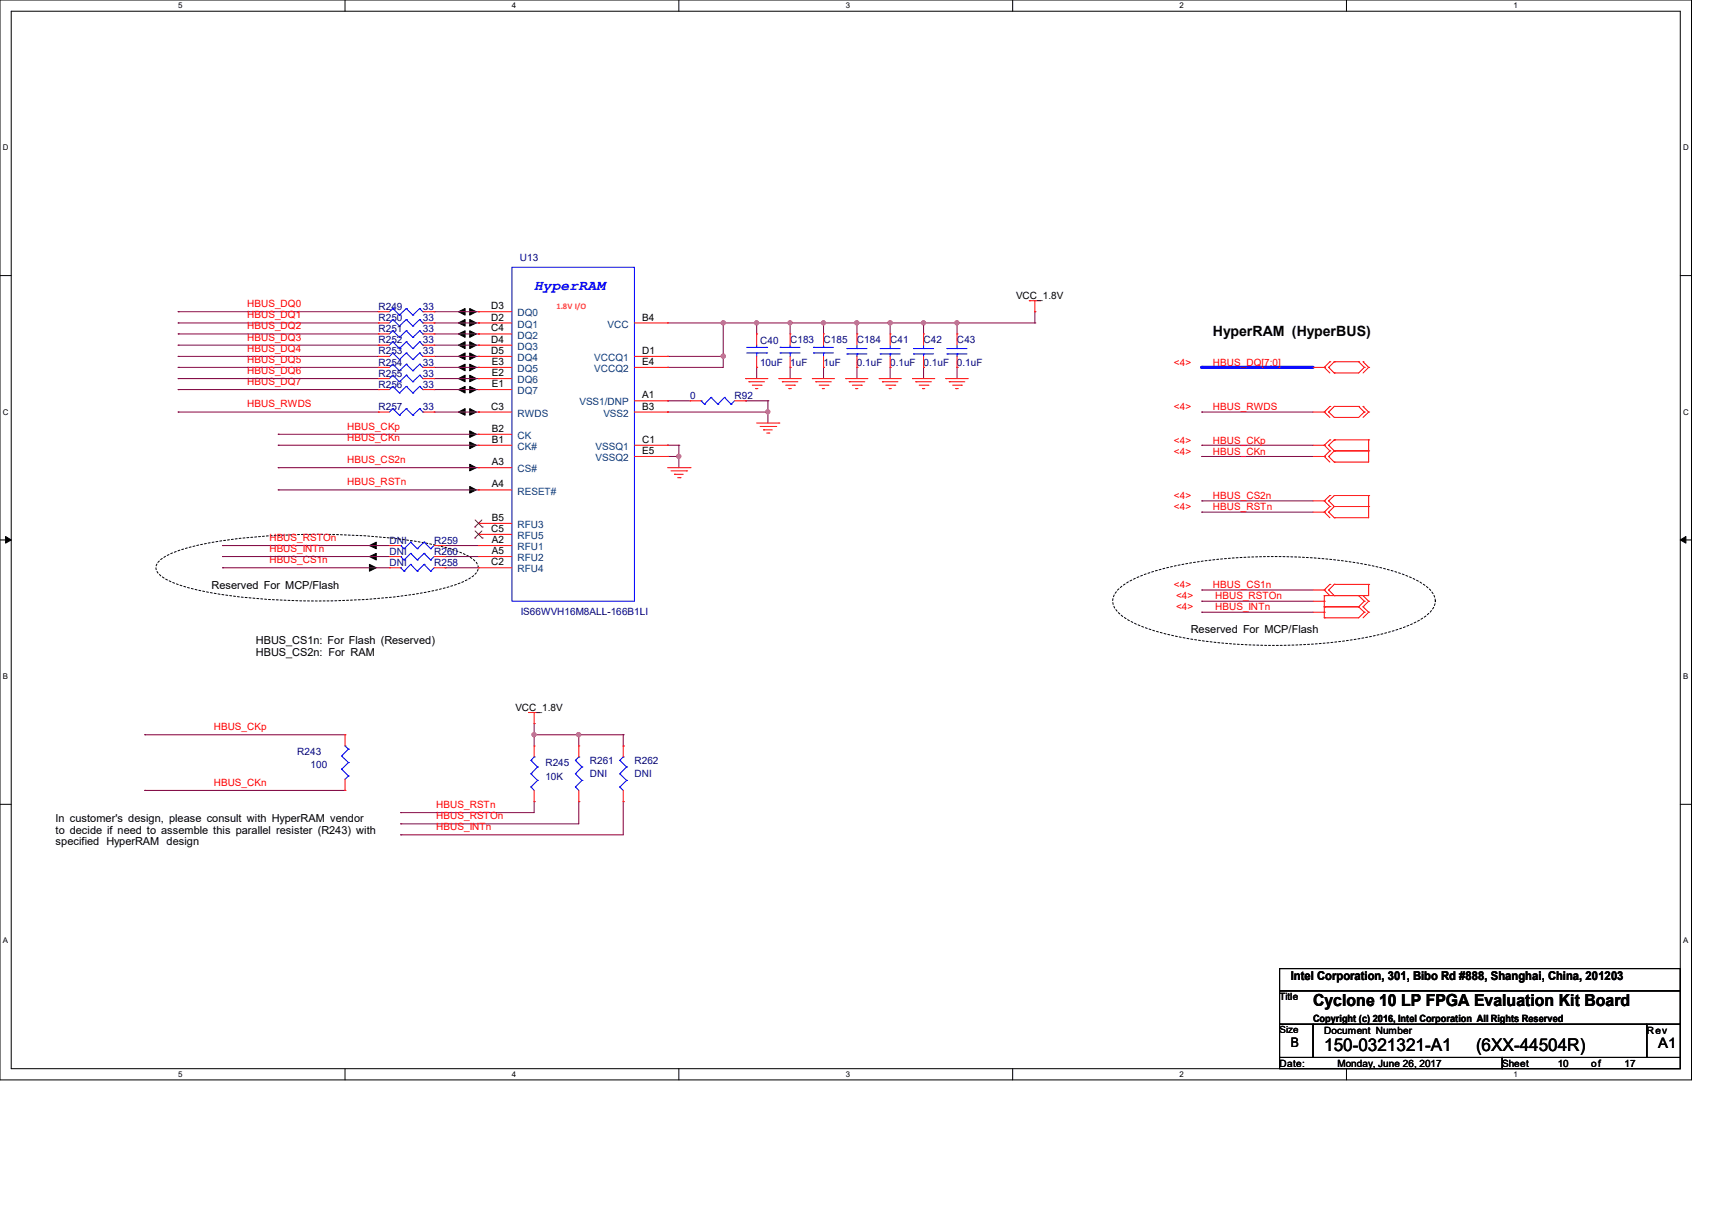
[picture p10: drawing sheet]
<svg xmlns="http://www.w3.org/2000/svg" width="297mm" height="210mm" viewBox="0 0 297 210" stroke-linecap="round" stroke-linejoin="round" font-family="sans-serif">
<path d="M0 0h293.5v187.3h-293.5zM1.9 1.9h289.6v183.4h-289.6z" fill="none" stroke="#000" stroke-width=".17"/>
<g fill="#fff">
<path d="M30.9 .2h.8v1.5h-.8z"/>
<path d="M30.9 185.5h.8v1.6h-.8z"/>
</g>
<path d="M59.9 0v1.9M59.9 185.3v2" fill="none" stroke="#000" stroke-width=".17"/>
<g fill="#fff">
<path d="M88.8 .2h.8v1.5h-.8z"/>
<path d="M88.8 185.5h.8v1.6h-.8z"/>
</g>
<path d="M117.8 0v1.9M117.8 185.3v2" fill="none" stroke="#000" stroke-width=".17"/>
<g fill="#fff">
<path d="M146.7 .2h.8v1.5h-.8z"/>
<path d="M146.7 185.5h.8v1.6h-.8z"/>
</g>
<path d="M175.7 0v1.9M175.7 185.3v2" fill="none" stroke="#000" stroke-width=".17"/>
<g fill="#fff">
<path d="M204.6 .2h.8v1.5h-.8z"/>
<path d="M204.6 185.5h.8v1.6h-.8z"/>
</g>
<path d="M233.6 0v1.9M233.6 185.3v2" fill="none" stroke="#000" stroke-width=".17"/>
<g fill="#fff">
<path d="M262.6 .2h.7v1.5h-.7z"/>
<path d="M262.6 185.5h.7v1.6h-.7z"/>
<path d="M.5 24.8h1v1.6h-1z"/>
<path d="M292 24.8h1v1.6h-1z"/>
<path d="M.5 70.7h1v1.5h-1z"/>
<path d="M292 70.7h1v1.5h-1z"/>
</g>
<path d="M0 47.8h1.9M291.5 47.8h2" fill="none" stroke="#000" stroke-width=".17"/>
<g fill="#fff">
<path d="M.5 116.5h.9v1.6h-.9z"/>
<path d="M292 116.5h.9v1.6h-.9z"/>
</g>
<path d="M0 93.6h1.9M291.5 93.6h2" fill="none" stroke="#000" stroke-width=".17"/>
<path d="M1 93l.9 .6-.9 .6zM291.5 93.6l1-.6v1.2z" fill="#000" stroke="#000" stroke-width=".17"/>
<g fill="#fff">
<path d="M.5 162.4h.9v1.5h-.9z"/>
<path d="M292 162.4h.9v1.5h-.9z"/>
</g>
<path d="M0 139.5h1.9M291.5 139.5h2" fill="none" stroke="#000" stroke-width=".17"/>
<g fill="#000" stroke="#000" stroke-width=".17">
<path d="M79.5 54.1l1.2-.6v1.2z" fill-rule="evenodd"/>
<path d="M79.5 56l1.2-.6v1.2z" fill-rule="evenodd"/>
<path d="M79.5 57.9l1.2-.5v1.1z" fill-rule="evenodd"/>
<path d="M81.5 53.5l1.1 .6-1.1 .6z" fill-rule="evenodd"/>
<path d="M81.5 55.4l1.1 .6-1.1 .6z" fill-rule="evenodd"/>
<path d="M81.5 57.4l1.1 .5-1.1 .6z" fill-rule="evenodd"/>
<path d="M79.5 59.9l1.2-.6v1.2z" fill-rule="evenodd"/>
<path d="M79.5 61.8l1.2-.6v1.2z" fill-rule="evenodd"/>
<path d="M79.5 63.7l1.2-.5v1.1z" fill-rule="evenodd"/>
<path d="M79.5 65.7l1.2-.6v1.1z" fill-rule="evenodd"/>
<path d="M79.5 67.6l1.2-.6v1.2z" fill-rule="evenodd"/>
<path d="M79.5 71.5l1.2-.6v1.1z" fill-rule="evenodd"/>
<path d="M81.5 59.3l1.1 .6-1.1 .6z" fill-rule="evenodd"/>
<path d="M81.5 61.2l1.1 .6-1.1 .6z" fill-rule="evenodd"/>
<path d="M81.5 63.2l1.1 .5-1.1 .6z" fill-rule="evenodd"/>
<path d="M81.5 65.1l1.1 .6-1.1 .5z" fill-rule="evenodd"/>
<path d="M81.5 67l1.1 .6-1.1 .6z" fill-rule="evenodd"/>
<path d="M81.5 74.7l1.1 .6-1.1 .6z" fill-rule="evenodd"/>
<path d="M81.5 76.7l1.1 .5-1.1 .6z" fill-rule="evenodd"/>
<path d="M81.5 70.9l1.1 .6-1.1 .5z" fill-rule="evenodd"/>
<path d="M64.1 97.9l1.2 .6-1.2 .6z" fill-rule="evenodd"/>
<path d="M64.1 94.6l1.2-.6v1.2z" fill-rule="evenodd"/>
<path d="M64.1 96.5l1.2-.5v1.1z" fill-rule="evenodd"/>
<path d="M81.5 84.4l1.1 .6-1.1 .5z" fill-rule="evenodd"/>
<path d="M81.5 80.5l1.1 .6-1.1 .6z" fill-rule="evenodd"/>
</g>
<path d="M27.6 97.3a14.7 14.7 0 0 1 6.8-2.8 115.8 115.8 0 0 1 35.4-1l2.1 .3a32.1 32.1 0 0 1 9.1 2.5 2.89 2.89 0 0 1 2 2.1 2.89 2.89 0 0 1-2 2.2 42.3 42.3 0 0 1-13.4 3 115.8 115.8 0 0 1-33.2-1.3 14.7 14.7 0 0 1-6.8-2.8 1.45 1.45 0 0 1 0-2.2zM194 102.2a17 17 0 0 1 7.2-3.4 88.9 88.9 0 0 1 33.9-1.2 36.1 36.1 0 0 1 11.2 3.3 4.6 4.6 0 0 1 2.7 3.3 3.5 3.5 0 0 1-1.7 2.7 25.5 25.5 0 0 1-10.1 3.6 91.7 91.7 0 0 1-34.2-.4 23.4 23.4 0 0 1-8.2-3.2 3.2 3.2 0 0 1-1.6-3.4l.3-.7z" fill="none" stroke="#000" stroke-width=".17" stroke-dasharray=".3 .3"/>
<g fill="none" stroke="#800040" stroke-width=".17">
<path d="M115.8 56h9.7M125.5 56h.1M125.5 56v7.7h-9.7M48.3 75.3h.1M48.3 77.2h.1M48.3 75.3h34.7M48.3 77.2h34.7M115.8 77.2h.1M115.8 79.2h.1M115.8 71.5h.1M115.8 69.5h.1M115.8 61.8h.1"/>
<path d="M115.8 63.7h.1M115.8 77.2h2M115.8 79.2h2M115.8 71.5h17.4M115.8 69.5h3.9M115.8 61.8h9.7M117.8 77.2h.1M117.8 79.2h.1M117.8 77.2v3.9M125.5 61.8h.1M129.4 69.5h.1M129.4 69.5h3.8"/>
<path d="M133.2 69.5h.1M133.2 71.5h.1M133.2 69.5v3.9M48.3 81.1h.1M48.3 85h.1M48.3 81.1h34.7M48.3 85h34.7"/>
</g>
<g fill="#f0f" stroke="#f0f" stroke-width=".17">
<circle cx="117.7" cy="79.1" r=".36"/>
<circle cx="133.2" cy="71.4" r=".36"/>
<circle cx="125.5" cy="56" r=".37"/>
<circle cx="125.5" cy="61.8" r=".37"/>
</g>
<path d="M208.5 63.7h19.3" fill="none" stroke="#00f" stroke-width=".55"/>
<circle cx="208.5" cy="63.7" r=".28" fill="#00f"/>
<g fill="none" stroke="#800040" stroke-width=".17">
<path d="M30.9 59.9h.1M30.9 54.1h.1M30.9 56h.1M30.9 57.9h.1M30.9 56h34.8M30.9 59.9h34.8M30.9 54.1h34.8M30.9 57.9h34.8M75.3 56h7.7M75.3 59.9h7.7M75.3 54.1h7.7M75.3 57.9h7.7"/>
<path d="M83 54.1h.1M83 56h.1M83 57.9h.1M83 59.9h.1M125.5 56h54M131.3 56h.1M131.3 56v1.9M137.1 56h.1M137.1 56v1.9M142.9 56h.1M142.9 56v1.9M148.7 56h.1"/>
<path d="M148.7 56v1.9M154.4 56h.1M154.4 56v1.9M160.2 56h.1M160.2 56v1.9M166 56h.1M166 56v1.9M179.5 56h.1M179.5 54.1h.1M179.5 54.1v1.9M30.9 61.8h.1M30.9 63.7h.1"/>
<path d="M30.9 67.6h.1M30.9 65.7h.1M30.9 71.5h.1M30.9 71.5h34.8M30.9 61.8h34.8M30.9 63.7h34.8M30.9 67.6h34.8M30.9 65.7h34.8M75.3 71.5h7.7M75.3 61.8h7.7M75.3 63.7h7.7M75.3 67.6h7.7"/>
<path d="M75.3 65.7h7.7M83 61.8h.1M83 63.7h.1M83 65.7h.1M83 67.6h.1M83 71.5h.1M131.3 63.7h.1M131.3 63.7v2M137.1 63.7h.1M137.1 63.7v2M142.9 63.7h.1M142.9 63.7v2"/>
<path d="M148.7 63.7h.1M148.7 63.7v2M154.4 63.7h.1M154.4 63.7v2M160.2 63.7h.1M160.2 63.7v2M166 63.7h.1M166 63.7v2M208.5 77.2h.1M208.5 79.2h.1M208.5 71.5h.1M208.5 77.2h19.3"/>
<path d="M208.5 79.2h19.3M208.5 71.5h19.3M38.6 98.5h.1M38.6 94.6h.1M38.6 96.5h.1M38.6 98.5h29M38.6 94.6h29M38.6 96.5h29M77.2 98.5h.1M77.2 94.6h.1M77.2 96.5h.1M77.2 98.5h5.8"/>
<path d="M77.2 94.6h5.8M77.2 96.5h5.8M208.5 86.9h.1M208.5 88.8h.1M208.5 86.9h19.3M208.5 88.8h19.3M208.5 102.3h.1M208.5 104.3h.1M208.5 106.2h.1M208.5 102.3h19.3M208.5 104.3h19.3M208.5 106.2h19.3"/>
<path d="M25.1 127.4h.1M25.1 137.1h.1M25.1 127.4h34.8M25.1 137.1h34.8M92.7 125.5h.1M92.7 139h.1M92.7 127.4h.1M92.7 127.4h15.4M92.7 139v1.9h-23.2M92.7 125.5v3.9M100.4 139h.1M100.4 127.4h.1"/>
<path d="M100.4 139v3.9h-30.9M100.4 127.4v2M108.1 139h.1M108.1 127.4h.1M108.1 129.4h.1M108.1 139v5.8h-38.6M108.1 127.4v2M69.5 140.9h.1M69.5 142.9h.1M69.5 144.8h.1"/>
</g>
<g fill="#f0f" stroke="#f0f" stroke-width=".17">
<circle cx="131.3" cy="56" r=".36"/>
<circle cx="154.4" cy="56" r=".37"/>
<circle cx="160.2" cy="56" r=".36"/>
<circle cx="166" cy="56" r=".36"/>
<circle cx="100.4" cy="127.4" r=".37"/>
<circle cx="92.6" cy="127.4" r=".36"/>
<circle cx="137.1" cy="56" r=".36"/>
<circle cx="142.9" cy="56" r=".36"/>
<circle cx="148.6" cy="56" r=".37"/>
<circle cx="117.7" cy="79.1" r=".36"/>
<circle cx="133.2" cy="71.4" r=".36"/>
<circle cx="125.5" cy="56" r=".37"/>
<circle cx="125.5" cy="61.8" r=".37"/>
</g>
<g fill="none" stroke="#f00" stroke-width=".17">
<path d="M65.7 56h.1M65.7 57.9h.1M65.7 59.9h.1M65.7 54.1h.1M65.7 56h1.9M65.7 57.9h1.9M65.7 54.1h1.9M65.7 59.9h1.9M73.4 56h1.9M73.4 57.9h1.9M73.4 54.1h1.9M73.4 59.9h1.9"/>
<path d="M75.3 56h.1M75.3 57.9h.1M75.3 59.9h.1M75.3 54.1h.1M83 57.9h.1M83 56h.1M83 54.1h.1M83 59.9h.1M83 56h5.8M83 57.9h5.8M83 54.1h5.8M83 59.9h5.8"/>
<path d="M110.1 56h5.7M115.8 56h.1M131.3 57.9h.1M131.3 57.9v2M137.1 57.9h.1M137.1 57.9v2M142.9 57.9h.1M142.9 57.9v2M148.7 57.9h.1M148.7 57.9v2M154.4 57.9h.1M154.4 57.9v2"/>
<path d="M160.2 57.9h.1M160.2 57.9v2M166 57.9h.1M166 57.9v2M178.6 52.2h.1M178.6 52.2h1.9M179.5 54.1h.1M179.5 52.2v1.9M65.7 67.6h.1M65.7 61.8h.1M65.7 71.5h.1M65.7 63.7h.1"/>
<path d="M65.7 65.7h.1M65.7 65.7h1.9M65.7 63.7h1.9M65.7 71.5h1.9M65.7 61.8h1.9M65.7 67.6h1.9M73.4 65.7h1.9M73.4 63.7h1.9M73.4 71.5h1.9M73.4 61.8h1.9M73.4 67.6h1.9M75.3 67.6h.1"/>
<path d="M75.3 61.8h.1M75.3 71.5h.1M75.3 63.7h.1M75.3 65.7h.1M83 77.2h.1M83 75.3h.1M83 71.5h.1M83 61.8h.1M83 67.6h.1M83 65.7h.1M83 63.7h.1M83 65.7h5.8"/>
<path d="M83 63.7h5.8M83 77.2h5.8M83 71.5h5.8M83 75.3h5.8M83 61.8h5.8M83 67.6h5.8M110.1 63.7h5.7M110.1 77.2h5.7M110.1 79.2h5.7M110.1 71.5h5.7M110.1 69.5h5.7M110.1 61.8h5.7"/>
<path d="M115.8 69.5h.1M115.8 71.5h.1M115.8 77.2h.1M115.8 61.8h.1M115.8 63.7h.1M115.8 79.2h.1M119.7 69.5h.1M119.7 69.5h1.9M127.4 69.5h2M129.4 65.7h.1M129.4 69.5h.1M129.4 65.7h3.8"/>
<path d="M129.9 66.2h.1M129.9 66.2h2.7M130.5 66.8h1.5M131.1 67.4h.1M131.1 67.4h.4M131.3 63.7h.1M131.3 73.4h3.8M131.3 61.8v1.9M131.9 74h2.7M132 66.8h.1M132.5 74.5h.1M132.5 74.5h1.5"/>
<path d="M133 75.1h.4M133.4 75.1h.1M134.6 74h.1M135.1 73.4h.1M135.1 65.7h.1M135.1 65.7h3.9M135.7 66.2h.1M135.7 66.2h2.7M136.3 66.8h1.5M136.9 67.4h.1M136.9 67.4h.4M137.1 63.7h.1"/>
<path d="M137.1 61.8v1.9M137.8 66.8h.1M140.9 65.7h.1M140.9 65.7h3.9M141.5 66.2h.1M141.5 66.2h2.7M142.1 66.8h1.5M142.7 67.4h.1M142.7 67.4h.3M142.9 63.7h.1M142.9 61.8v1.9M143.6 66.8h.1"/>
<path d="M146.7 65.7h.1M146.7 65.7h3.9M147.3 66.2h.1M147.3 66.2h2.7M147.9 66.8h1.5M148.5 67.4h.1M148.5 67.4h.3M148.7 63.7h.1M148.7 61.8v1.9M149.4 66.8h.1M152.5 65.7h.1M152.5 65.7h3.9"/>
<path d="M153.1 66.2h.1M153.1 66.2h2.7M153.7 66.8h1.5M154.3 67.4h.1M154.3 67.4h.3M154.4 63.7h.1M154.4 61.8v1.9M155.2 66.8h.1M158.3 65.7h.1M158.3 65.7h3.9M158.9 66.2h.1M158.9 66.2h2.7"/>
<path d="M159.5 66.8h1.5M160.1 67.4h.1M160.1 67.4h.3M160.2 63.7h.1M160.2 61.8v1.9M161 66.8h.1M164.1 65.7h.1M164.1 65.7h3.9M164.7 66.2h.1M164.7 66.2h2.7M165.3 66.8h1.5M165.8 67.4h.1"/>
<path d="M165.8 67.4h.4M166 63.7h.1M166 61.8v1.9M166.8 66.8h.1M227.8 63.7h1.9M227.8 77.2h1.9M227.8 79.2h1.9M227.8 71.5h1.9M229.7 63.7h.1M229.7 77.2h.1M229.7 79.2h.1M229.7 71.5h.1"/>
<path d="M229.7 63.7l1 1M229.7 77.2l1 1M229.7 79.2l1 .9M229.7 71.5l1 .9M230.5 63.7h.1M230.5 77.2h.1M230.5 79.2h.1M230.5 71.5h.1M230.5 63.7l1 1M230.5 77.2l1 1M230.5 79.2l1 .9M230.5 71.5l1 .9"/>
<path d="M230.7 62.7h.1M230.7 76.3h.1M230.7 78.2h.1M230.7 70.5h.1M230.7 62.7l-1 1M230.7 76.3l-1 .9M230.7 78.2l-1 1M230.7 70.5l-1 1M231.5 62.7h.1M231.5 64.7h.1M231.5 76.3h.1M231.5 78.2h.1"/>
<path d="M231.5 70.5h.1M231.5 72.4h.1M231.5 62.7h4.2M231.5 62.7l-1 1M231.5 76.3h5.9M231.5 78.2h5.9M231.5 76.3l-1 .9M231.5 78.2l-1 1M231.5 70.5h4.2M231.5 70.5l-1 1M235.7 62.7h.1M235.7 70.5h.1"/>
<path d="M235.7 62.7l1 1M235.7 70.5l1 1M236.5 62.7h.1M236.5 70.5h.1M236.5 62.7l.9 1M236.5 70.5l.9 1M236.7 63.7h.1M236.7 71.5h.1M236.7 63.7l-1 1h-4.2M236.7 71.5l-1 .9h-4.2M237.4 63.7h.1M237.4 76.3h.1"/>
<path d="M237.4 78.2h.1M237.4 71.5h.1M237.4 63.7l-.9 1M237.4 76.3v3.8h-5.9M237.4 71.5l-.9 .9M67.6 94.6h.1M67.6 98.5h.1M67.6 96.5h.1M67.6 94.6h1.9M67.6 96.5h1.9M67.6 98.5h1.9M75.3 94.6h1.9"/>
<path d="M75.3 96.5h1.9M75.3 98.5h1.9M77.2 94.6h.1M77.2 98.5h.1M77.2 96.5h.1M83 94.6h.1M83 81.1h.1M83 85h.1M83 96.5h.1M83 90.8h.1M83 98.5h.1M83 92.7h.1"/>
<path d="M83 81.1h5.8M83 94.6h5.8M83 85h5.8M83 96.5h5.8M83 90.8h5.8M83 98.5h5.8M83 92.7h5.8M115.8 81.1h3.9M116.4 81.7h2.7M117 82.3h.1M117 82.3h1.5M117.6 82.8h.4"/>
<path d="M118 82.8h.1M119.1 81.7h.1M119.7 81.1h.1M227.8 86.9h1.9M227.8 88.8h1.9M229.7 86.9h.1M229.7 88.8h.1M229.7 86.9l1 .9M229.7 88.8l1 1M230.5 86.9h.1M230.5 88.8h.1M230.5 86.9l1 .9"/>
<path d="M230.5 88.8l1 1M230.7 85.9h.1M230.7 87.8h.1M230.7 85.9l-1 1M230.7 87.8l-1 1M231.5 80.1h.1M231.5 85.9h.1M231.5 87.8h.1M231.5 89.8h.1M231.5 85.9h5.9M231.5 87.8h5.9M231.5 85.9l-1 1"/>
<path d="M231.5 87.8l-1 1M237.4 85.9h.1M237.4 87.8h.1M237.4 85.9v3.9h-5.9M227.8 102.3h1.9M227.8 104.3h1.9M227.8 106.2h1.9M229.7 102.3h.1M229.7 103.3h.1M229.7 105.2h.1M229.7 104.3h.1M229.7 107.1h.1"/>
<path d="M229.7 106.2h.1M229.7 102.3l1 1M229.7 105.2h6M229.7 103.3v3.8M230.5 102.3h.1M230.5 102.3l1 1M230.7 101.3h.1M230.7 101.3l-1 1M231.5 101.3h.1M231.5 103.3h.1M231.5 101.3h5.9M231.5 101.3l-1 1"/>
<path d="M235.7 103.3h.1M235.7 105.2h.1M235.7 103.3l1 1M235.7 105.2l1 1M236.5 103.3h.1M236.5 105.2h.1M236.5 103.3l.9 1M236.5 105.2l.9 1M236.7 104.3h.1M236.7 106.2h.1M236.7 104.3l-1 .9M236.7 106.2l-1 .9h-6"/>
<path d="M237.4 101.3h.1M237.4 104.3h.1M237.4 106.2h.1M237.4 101.3v2h-7.7M237.4 104.3l-.9 .9M237.4 106.2l-.9 .9M59.9 137.1h.1M59.9 127.4h.1M59.9 127.4v2M59.9 135.1v2M91.7 123.6h.1M91.7 123.6h1.9"/>
<path d="M92.7 125.5h.1M92.7 139h.1M92.7 129.4h.1M92.7 123.6v1.9M92.7 129.4v1.9M92.7 137.1v1.9M100.4 139h.1M100.4 129.4h.1M100.4 129.4v1.9M100.4 137.1v1.9M108.1 139h.1M108.1 129.4h.1"/>
<path d="M108.1 129.4v1.9M108.1 137.1v1.9"/>
</g>
<path d="M222 168h69.5v3.8h-69.5zM222 171.8h69.5v5.8h-69.5zM222 177.6h5.8v5.8h-5.8zM227.8 177.6h57.9v5.8h-57.9zM285.7 177.6h5.8v5.8h-5.8zM222 183.4h38.6v1.9h-38.6zM260.6 183.4h30.9v1.9h-30.9z" fill="none" stroke="#000" stroke-width=".17"/>
<g fill="none" stroke="#00f" stroke-width=".17">
<path d="M68.2 55.4h.1M68.2 57.4h.1M68.2 59.3h.1M68.2 53.5h.1M68.2 55.4l-.6 .6M68.2 55.4l1.1 1.2M68.2 57.4l-.6 .5M68.2 57.4l1.1 1.1M68.2 59.3l-.6 .6M68.2 59.3l1.1 1.2M68.2 53.5l-.6 .6M68.2 53.5l1.1 1.2"/>
<path d="M69.3 56.6h.1M69.3 58.5h.1M69.3 54.7h.1M70.5 55.4h.1M70.5 57.4h.1M70.5 59.3h.1M70.5 53.5h.1M70.5 55.4l-1.2 1.2M70.5 55.4l1.1 1.2M70.5 57.4l-1.2 1.1M70.5 57.4l1.1 1.1M70.5 59.3l-1.2 1.2"/>
<path d="M70.5 59.3l1.1 1.2M70.5 53.5l-1.2 1.2M70.5 53.5l1.1 1.2M71.6 56.6h.1M71.6 58.5h.1M71.6 54.7h.1M72.8 55.4h.1M72.8 57.4h.1M72.8 59.3h.1M72.8 53.5h.1M72.8 55.4l-1.2 1.2M72.8 55.4l.6 .6"/>
<path d="M72.8 57.4l-1.2 1.1M72.8 57.4l.6 .5M72.8 59.3l-1.2 1.2M72.8 59.3l.6 .6M72.8 53.5l-1.2 1.2M72.8 53.5l.6 .6M73.4 56h.1M73.4 57.9h.1M73.4 59.9h.1M73.4 54.1h.1M88.8 46.4h21.3v57.9h-21.3zM131.3 59.9v.3"/>
<path d="M137.1 59.9v.3M142.9 59.9v.3M148.7 59.9v.6M154.4 59.9v.6M160.2 59.9v.6M166 59.9v.6M68.2 67h.1M68.2 61.2h.1M68.2 70.9h.1M68.2 63.2h.1M68.2 65.1h.1M68.2 67l-.6 .6"/>
<path d="M68.2 67l1.1 1.2M68.2 61.2l-.6 .6M68.2 61.2l1.1 1.2M68.2 70.9l-.6 .6M68.2 70.9l1.1 1.1M68.2 63.2l-.6 .5M68.2 63.2l1.1 1.1M68.2 65.1l-.6 .6M68.2 65.1l1.1 1.1M69.3 68.2h.1M69.3 62.4h.1M69.3 72h.1"/>
<path d="M69.3 64.3h.1M69.3 66.2h.1M69.3 60.5h.1M70.5 67h.1M70.5 61.2h.1M70.5 70.9h.1M70.5 63.2h.1M70.5 65.1h.1M70.5 67l-1.2 1.2M70.5 67l1.1 1.2M70.5 61.2l-1.2 1.2M70.5 61.2l1.1 1.2"/>
<path d="M70.5 70.9l-1.2 1.1M70.5 70.9l1.1 1.1M70.5 63.2l-1.2 1.1M70.5 63.2l1.1 1.1M70.5 65.1l-1.2 1.1M70.5 65.1l1.1 1.1M71.6 68.2h.1M71.6 62.4h.1M71.6 72h.1M71.6 64.3h.1M71.6 66.2h.1M71.6 60.5h.1"/>
<path d="M72.8 67h.1M72.8 61.2h.1M72.8 70.9h.1M72.8 63.2h.1M72.8 65.1h.1M72.8 67l-1.2 1.2M72.8 67l.6 .6M72.8 61.2l-1.2 1.2M72.8 61.2l.6 .6M72.8 70.9l-1.2 1.1M72.8 70.9l.6 .6M72.8 63.2l-1.2 1.1"/>
<path d="M72.8 63.2l.6 .5M72.8 65.1l-1.2 1.1M72.8 65.1l.6 .6M73.4 67.6h.1M73.4 61.8h.1M73.4 71.5h.1M73.4 63.7h.1M73.4 65.7h.1M121.6 69.5h.1M121.6 69.5l.6 .6M122.2 70.1h.1M123.4 68.9h.1"/>
<path d="M123.4 68.9l1.1 1.2M123.4 68.9l-1.2 1.2M124.5 70.1h.1M125.7 68.9h.1M125.7 68.9l1.1 1.2M125.7 68.9l-1.2 1.2M126.8 70.1h.1M127.4 69.5l-.6 .6M129.5 61.2h3.5M129.5 60.2h3.5M131.3 60.2h.1M131.3 61.2h.1"/>
<path d="M131.3 61.2v.6M133 61.2h.1M133 60.2h.1M135.3 61.2h.1M135.3 60.2h.1M135.3 61.2h3.5M135.3 60.2h3.5M137.1 60.2h.1M137.1 61.2h.1M137.1 61.2v.6M141.1 61.2h.1M141.1 60.2h.1"/>
<path d="M141.1 61.2h3.5M141.1 60.2h3.5M142.9 60.2h.1M142.9 61.2h.1M142.9 61.2v.6M146.9 60.5h.1M146.9 61.4h.1M146.9 60.5h3.5M146.9 61.4h3.5M148.7 61.4h.1M148.7 60.5h.1M148.7 61.4v.4"/>
<path d="M152.7 60.5h.1M152.7 61.4h.1M152.7 60.5h3.5M152.7 61.4h3.5M154.4 61.4h.1M154.4 60.5h.1M154.4 61.4v.4M158.5 60.5h.1M158.5 61.4h.1M158.5 60.5h3.5M158.5 61.4h3.5M160.2 61.4h.1"/>
<path d="M160.2 60.5h.1M160.2 61.4v.4M164.3 60.5h.1M164.3 61.4h.1M164.3 60.5h3.5M164.3 61.4h3.5M166 61.4h.1M166 60.5h.1M166 61.4v.4M69.5 94.6h.1M69.5 98.5h.1M69.5 96.5h.1"/>
<path d="M69.5 94.6l.6 .6M69.5 98.5l.6 .6M69.5 96.5l.6 .6M70.1 95.2h.1M70.1 99.1h.1M70.1 97.1h.1M71.2 94h.1M71.2 97.9h.1M71.2 96h.1M71.2 94l1.2 1.2M71.2 94l-1.1 1.2M71.2 97.9l1.2 1.2"/>
<path d="M71.2 97.9l-1.1 1.2M71.2 96l1.2 1.1M71.2 96l-1.1 1.1M72.4 95.2h.1M72.4 99.1h.1M72.4 97.1h.1M73.6 94h.1M73.6 97.9h.1M73.6 96h.1M73.6 94l1.1 1.2M73.6 94l-1.2 1.2M73.6 97.9l1.1 1.2"/>
<path d="M73.6 97.9l-1.2 1.2M73.6 96l1.1 1.1M73.6 96l-1.2 1.1M74.7 95.2h.1M74.7 99.1h.1M74.7 97.1h.1M75.3 94.6l-.6 .6M75.3 98.5l-.6 .6M75.3 96.5l-.6 .6M59.3 133.4h.1M59.3 131.1h.1M59.3 133.4l1.2 1.2"/>
<path d="M59.3 131.1l1.2 1.1M59.9 129.4h.1M59.9 129.4l.6 .5M60.5 134.6h.1M60.5 132.2h.1M60.5 129.9h.1M60.5 134.6l-.6 .5M60.5 132.2l-1.2 1.2M60.5 129.9l-1.2 1.2M92.1 136.5h.1M92.1 134.2h.1M92.1 131.9h.1"/>
<path d="M92.1 136.5l.6 .6M92.1 134.2l1.2 1.1M92.1 131.9l1.2 1.1M92.7 131.3h.1M92.7 131.3l-.6 .6M93.3 135.3h.1M93.3 133h.1M93.3 135.3l-1.2 1.2M93.3 133l-1.2 1.2M99.8 136.5h.1M99.8 134.2h.1M99.8 131.9h.1"/>
<path d="M99.8 136.5l.6 .6M99.8 134.2l1.2 1.1M99.8 131.9l1.2 1.1M100.4 131.3h.1M100.4 131.3l-.6 .6M101 135.3h.1M101 133h.1M101 135.3l-1.2 1.2M101 133l-1.2 1.2M107.5 136.5h.1M107.5 134.2h.1M107.5 131.9h.1"/>
<path d="M107.5 136.5l.6 .6M107.5 134.2l1.2 1.1M107.5 131.9l1.2 1.1M108.1 131.3h.1M108.1 131.3l-.6 .6M108.7 135.3h.1M108.7 133h.1M108.7 135.3l-1.2 1.2M108.7 133l-1.2 1.2"/>
</g>
<path d="M82.4 91.4h.1M82.4 93.3h.1M82.4 90.2l1.3 1.2M82.4 92.1l1.3 1.2M83.6 90.2l-1.2 1.2M83.6 92.1l-1.2 1.2M83.7 91.4h.1M83.7 93.3h.1" fill="none" stroke="#804000" stroke-width=".17"/>
<g font-size="3">
<text x="229.7" y="182.3">150-0321321-A1</text>
<text x="256.1" y="182.3">(6XX-44504R)</text>
</g>
<text font-size="2.9" x="227.8" y="174.5">Cyclone 10 LP FPGA Evaluation Kit Board</text>
<text font-size="2.5" fill="#00f" x="92.7" y="50.3">HyperRAM</text>
<g font-size="2.5">
<text x="210.4" y="58.3">HyperRAM (HyperBUS)</text>
<text x="287.7" y="181.8">A1</text>
</g>
<text font-size="2.3" x="223.9" y="181.6">B</text>
<text font-size="2.1" x="223.9" y="170">Intel Corporation, 301, Bibo Rd #888, Shanghai, China, 201203</text>
<g font-size="1.9">
<text x="36.7" y="102.1">Reserved For MCP/Flash</text>
<text x="44.4" y="111.8">HBUS_CS1n: For Flash (Reserved)</text>
<text x="44.4" y="113.7">HBUS_CS2n: For RAM</text>
<text x="206.6" y="109.8">Reserved For MCP/Flash</text>
<text x="9.7" y="142.6">In customer's design, please consult with HyperRAM vendor</text>
<text x="9.7" y="144.6">to decide if need to assemble this parallel resister (R243) with</text>
<text x="9.7" y="146.5">specified HyperRAM design</text>
</g>
<g font-size="1.7" fill="#000080">
<text x="90.2" y="45.3">U13</text>
<text x="65.7" y="53.8">R249</text>
<text x="73.4" y="53.8">33</text>
<text x="65.7" y="55.7">R250</text>
<text x="65.7" y="57.6">R251</text>
<text x="65.7" y="59.5">R252</text>
<text x="73.4" y="55.7">33</text>
<text x="73.4" y="57.6">33</text>
<text x="73.4" y="59.5">33</text>
<text x="131.9" y="59.7">C40</text>
<text x="137.1" y="59.5">C183</text>
<text x="142.9" y="59.5">C185</text>
<text x="148.7" y="59.5">C184</text>
<text x="154.4" y="59.5">C41</text>
<text x="160.2" y="59.5">C42</text>
<text x="166" y="59.5">C43</text>
<text x="65.7" y="61.5">R253</text>
<text x="65.7" y="63.4">R254</text>
<text x="65.7" y="65.3">R255</text>
<text x="73.4" y="61.5">33</text>
<text x="73.4" y="63.4">33</text>
<text x="73.4" y="65.3">33</text>
<text x="131.9" y="63.4">10uF</text>
<text x="137.1" y="63.4">1uF</text>
<text x="142.9" y="63.4">1uF</text>
<text x="148.7" y="63.4">0.1uF</text>
<text x="154.4" y="63.4">0.1uF</text>
<text x="160.2" y="63.4">0.1uF</text>
<text x="166" y="63.4">0.1uF</text>
<text x="65.7" y="67.3">R256</text>
<text x="65.7" y="71.1">R257</text>
<text x="73.4" y="67.3">33</text>
<text x="73.4" y="71.1">33</text>
<text x="119.7" y="69.2">0</text>
<text x="127.4" y="69.2">R92</text>
<text x="67.6" y="94.3">DNI</text>
<text x="75.3" y="94.3">R259</text>
<text x="67.6" y="98.1">DNI</text>
<text x="67.6" y="96.2">DNI</text>
<text x="75.3" y="98.1">R258</text>
<text x="75.3" y="96.2">R260</text>
<text x="90.3" y="106.6">IS66WVH16M8ALL-166B1LI</text>
<text x="51.6" y="131">R243</text>
<text x="53.9" y="133.3">100</text>
<text x="94.6" y="132.9">R245</text>
<text x="94.6" y="135.2">10K</text>
<text x="102.3" y="132.5">R261</text>
<text x="102.3" y="134.8">DNI</text>
<text x="110.1" y="132.5">R262</text>
<text x="110.1" y="134.8">DNI</text>
</g>
<g font-size="1.7" fill="#f00">
<text x="42.9" y="53.3">HBUS_DQ0</text>
<text x="42.9" y="59.1">HBUS_DQ3</text>
<text x="42.9" y="55.2">HBUS_DQ1</text>
<text x="42.9" y="57.1">HBUS_DQ2</text>
<text x="42.9" y="61">HBUS_DQ4</text>
<text x="42.9" y="62.9">HBUS_DQ5</text>
<text x="42.9" y="64.9">HBUS_DQ6</text>
<text x="203.7" y="63.4">&lt;4&gt;</text>
<text x="210.4" y="63.4">HBUS_DQ[7:0]</text>
<text x="42.9" y="66.8">HBUS_DQ7</text>
<text x="42.9" y="70.7">HBUS_RWDS</text>
<text x="203.7" y="71.1">&lt;4&gt;</text>
<text x="210.4" y="71.1">HBUS_RWDS</text>
<text x="60.2" y="74.5">HBUS_CKp</text>
<text x="60.2" y="76.4">HBUS_CKn</text>
<text x="203.7" y="76.9">&lt;4&gt;</text>
<text x="210.4" y="76.9">HBUS_CKp</text>
<text x="60.2" y="80.3">HBUS_CS2n</text>
<text x="203.7" y="78.8">&lt;4&gt;</text>
<text x="210.4" y="78.8">HBUS_CKn</text>
<text x="60.2" y="84.2">HBUS_RSTn</text>
<text x="203.7" y="86.6">&lt;4&gt;</text>
<text x="203.7" y="88.5">&lt;4&gt;</text>
<text x="210.4" y="86.6">HBUS_CS2n</text>
<text x="210.4" y="88.5">HBUS_RSTn</text>
<text x="46.7" y="93.8">HBUS_RSTOn</text>
<text x="46.7" y="95.7">HBUS_INTn</text>
<text x="46.7" y="97.7">HBUS_CS1n</text>
<text x="203.7" y="102">&lt;4&gt;</text>
<text x="204" y="103.9">&lt;4&gt;</text>
<text x="204" y="105.9">&lt;4&gt;</text>
<text x="210.4" y="102">HBUS_CS1n</text>
<text x="210.8" y="103.9">HBUS_RSTOn</text>
<text x="210.8" y="105.9">HBUS_INTn</text>
<text x="37.1" y="126.6">HBUS_CKp</text>
<text x="37.1" y="136.3">HBUS_CKn</text>
<text x="75.7" y="140.1">HBUS_RSTn</text>
<text x="75.7" y="142.1">HBUS_RSTOn</text>
<text x="75.7" y="144">HBUS_INTn</text>
</g>
<g font-size="1.7">
<text x="85.2" y="53.6">D3</text>
<text x="176.3" y="51.8">VCC_1.8V</text>
<text x="85.2" y="57.5">C4</text>
<text x="85.2" y="55.6">D2</text>
<text x="85.2" y="59.4">D4</text>
<text x="111.4" y="55.6">B4</text>
<text x="85.2" y="61.4">D5</text>
<text x="85.3" y="65.2">E2</text>
<text x="85.3" y="63.3">E3</text>
<text x="111.4" y="61.4">D1</text>
<text x="111.4" y="63.3">E4</text>
<text x="85.2" y="71">C3</text>
<text x="85.3" y="67.1">E1</text>
<text x="111.4" y="69.1">A1</text>
<text x="111.4" y="71">B3</text>
<text x="85.3" y="76.8">B1</text>
<text x="85.3" y="74.9">B2</text>
<text x="111.4" y="76.8">C1</text>
<text x="85.3" y="80.7">A3</text>
<text x="111.4" y="78.7">E5</text>
<text x="85.3" y="84.5">A4</text>
<text x="85.2" y="92.2">C5</text>
<text x="85.3" y="94.2">A2</text>
<text x="85.3" y="90.3">B5</text>
<text x="85.2" y="98">C2</text>
<text x="85.3" y="96.1">A5</text>
<text x="89.4" y="123.2">VCC_1.8V</text>
<text x="222" y="173.4">Title</text>
<text x="222" y="179.2">Size</text>
<text x="227.8" y="177.3">Copyright (c) 2016, Intel Corporation All Rights Reserved</text>
<text x="229.7" y="179.2">Document Number</text>
<text x="285.7" y="179.2">Rev</text>
<text x="222" y="185">Date:</text>
<text x="232.1" y="185">Monday, June 26, 2017</text>
<text x="260.6" y="185">Sheet</text>
<text x="270.2" y="185">10</text>
<text x="276.1" y="185">of</text>
<text x="281.8" y="185">17</text>
</g>
<g font-size="1.7" fill="#004080">
<text x="89.8" y="58.7">DQ2</text>
<text x="89.8" y="56.8">DQ1</text>
<text x="89.8" y="54.9">DQ0</text>
<text x="105.4" y="56.8">VCC</text>
<text x="89.8" y="60.7">DQ3</text>
<text x="89.8" y="62.6">DQ4</text>
<text x="89.8" y="64.5">DQ5</text>
<text x="103.1" y="62.6">VCCQ1</text>
<text x="103.1" y="64.5">VCCQ2</text>
<text x="89.8" y="68.4">DQ7</text>
<text x="89.8" y="66.5">DQ6</text>
<text x="100.5" y="70.3">VSS1/DNP</text>
<text x="89.8" y="76.1">CK</text>
<text x="89.8" y="72.3">RWDS</text>
<text x="104.7" y="72.3">VSS2</text>
<text x="89.8" y="81.9">CS#</text>
<text x="89.8" y="78">CK#</text>
<text x="103.3" y="78">VSSQ1</text>
<text x="103.3" y="80">VSSQ2</text>
<text x="89.8" y="85.8">RESET#</text>
<text x="89.8" y="95.4">RFU1</text>
<text x="89.8" y="91.6">RFU3</text>
<text x="89.8" y="93.5">RFU5</text>
<text x="89.8" y="97.3">RFU2</text>
<text x="89.8" y="99.3">RFU4</text>
</g>
<text font-size="1.5" fill="#ff8000" x="96.5" y="53.6">1.8V I/O</text>
<g font-size="1.4">
<text x="30.9" y="1.4">5</text>
<text x="88.8" y="1.4">4</text>
<text x="146.7" y="1.4">3</text>
<text x="204.6" y="1.4">2</text>
<text x="262.6" y="1.4">1</text>
<text x=".5" y="26.1">D</text>
<text x="292" y="26.1">D</text>
<text x=".5" y="71.9">C</text>
<text x="292" y="71.9">C</text>
<text x=".5" y="117.8">B</text>
<text x="292" y="117.8">B</text>
<text x=".5" y="163.6">A</text>
<text x="292" y="163.6">A</text>
<text x="30.9" y="186.8">5</text>
<text x="88.8" y="186.8">4</text>
<text x="146.7" y="186.8">3</text>
<text x="204.6" y="186.8">2</text>
<text x="262.6" y="186.8">1</text>
</g>
</svg>
